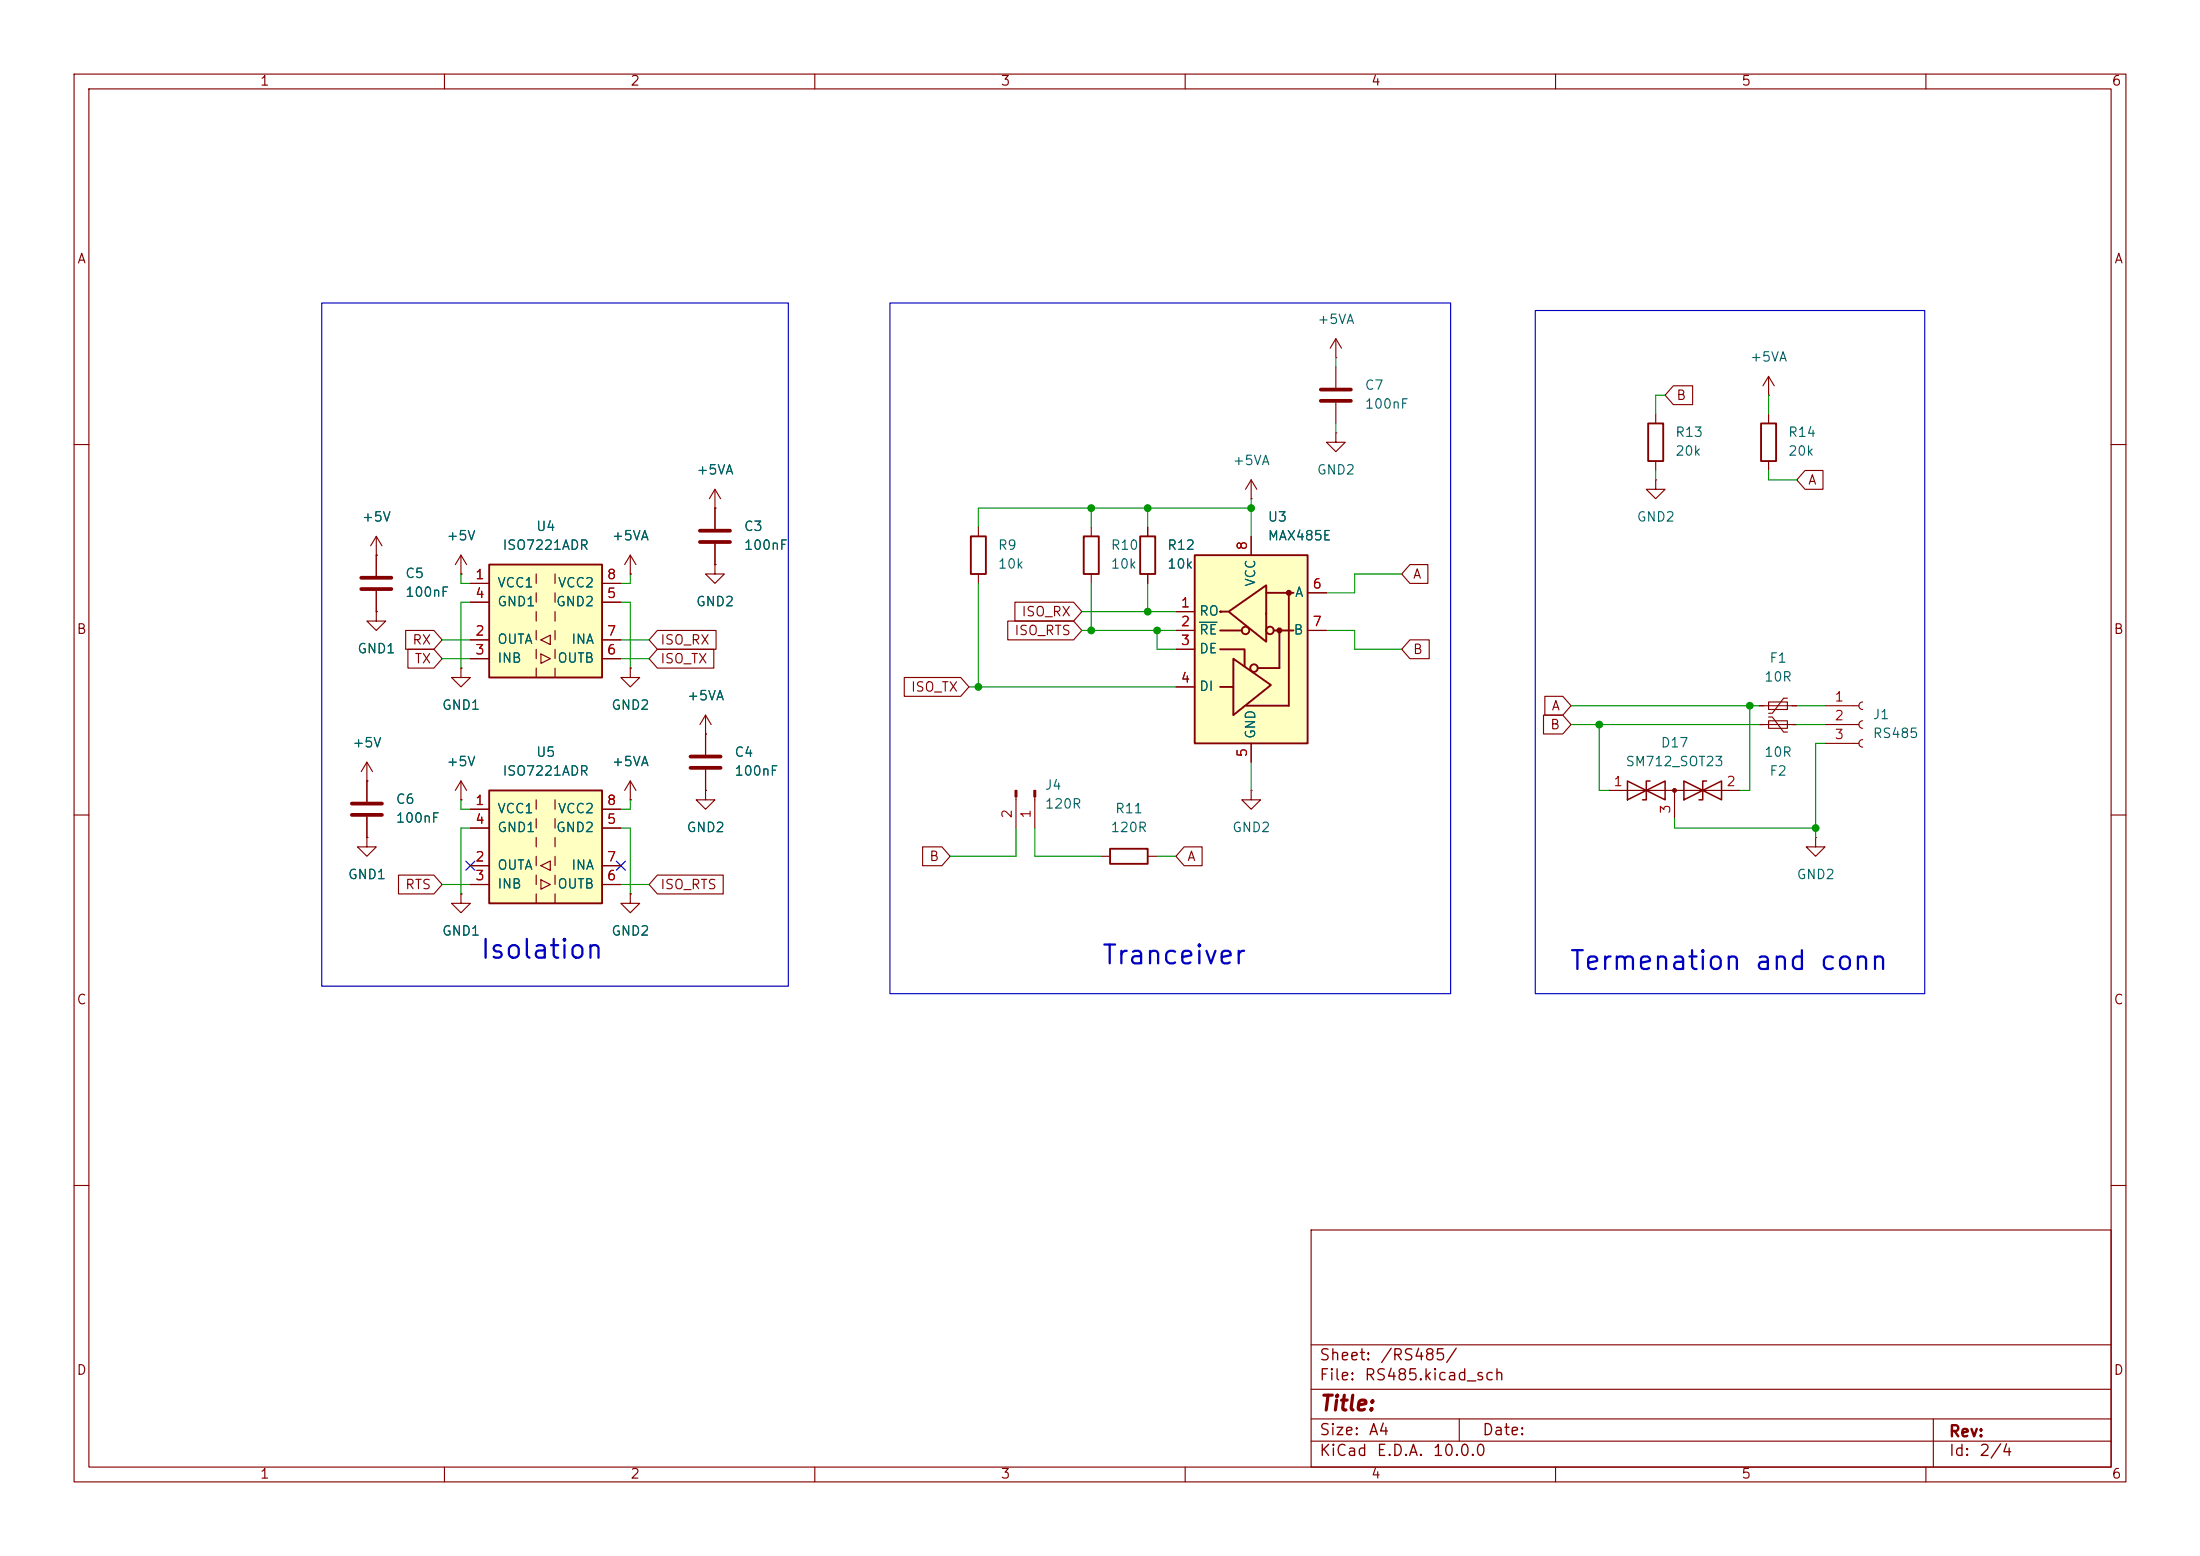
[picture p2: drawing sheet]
<svg xmlns="http://www.w3.org/2000/svg" width="297mm" height="210mm" viewBox="0 0 297 210" stroke-linecap="round" stroke-linejoin="round" font-family="sans-serif">
<g fill="none" stroke="#840000" stroke-width=".15">
<path d="M10 10h277v190h-277zM12 12h273v186h-273zM60 10v2M110 10v2M160 10v2M210 10v2M260 10v2M10 60h2M223.5 64.8v1.2h1.3l-1.3 1.3-1.3-1.3h1.3M223.5 64.8h.1M285 60h2M10 110h2"/>
<path d="M285 110h2M62.2 120.7v1.2h1.3l-1.3 1.3-1.2-1.3h1.2M62.2 120.7h.1M10 160h2M177 166h108v32h-108zM285 160h2M60 198v2M110 198v2M160 198v2M177 194.5h108M177 191.5h108M177 187.5h108"/>
<path d="M177 181.5h108M197 191.5v3M210 198v2M260 198v2M261 191.5v6.5"/>
</g>
<path d="M66 106.7h15.3v15.2h-15.3z" fill="#ffffc2"/>
<path d="M222.5 57.2h2v5h-2zM237.7 57.2h2.1v5h-2.1zM66 106.7h15.3v15.2h-15.3z" fill="none" stroke="#840000" stroke-width=".25"/>
<g fill="none" stroke="#840000" stroke-width=".15">
<path d="M180.3 58.4v1.3h1.3l-1.3 1.3-1.2-1.3h1.2M180.3 58.4h.1M180.3 48.3h.1M180.3 45.7v2.6M180.3 49.5v2.8M180.3 54.4v2.8M180.3 45.7l-.7 1.3M180.3 45.7l.8 1.3M223.5 55.9v1.3M238.8 53.3h.1M238.8 50.8l-.8 1.3M238.8 50.8l.7 1.3"/>
<path d="M238.8 50.8v2.5M238.8 55.9v1.3M50.8 74.9h.1M50.8 72.4l-.8 1.3M50.8 72.4l.8 1.3M50.8 72.4v5.3M50.8 79.8v2.8M85.1 77.5h.1M85.1 74.9l-.8 1.3M85.1 74.9l.8 1.3M85.1 74.9v2.6M96.5 76.2v1.3h1.3l-1.3 1.2-1.3-1.2h1.3"/>
<path d="M96.5 76.2h.1M96.5 68.6h.1M96.5 66l-.7 1.3M96.5 66l.8 1.3M96.5 66v5.4M96.5 73.4v2.8M168.9 67.3h.1M168.9 64.8l-.8 1.2M168.9 64.8l.8 1.2M168.9 64.8v2.5M223.5 62.2v1.3M238.8 62.2v1.3"/>
<path d="M50.8 82.6v1.2h1.3l-1.3 1.3-1.3-1.3h1.3M50.8 82.6h.1M62.2 90.2v1.2h1.3l-1.3 1.3-1.2-1.3h1.2M62.2 90.2h.1M95.2 99.1h.1M95.2 96.5l-.7 1.3M95.2 96.5l.8 1.3M95.2 96.5v5.4M237.5 95.3h5.1M237.5 97.8h5.1M238.8 94.7h2.5v1.1h-2.5zM238.8 97.3h2.5v1h-2.5z"/>
<path d="M238.8 96.8h.5l1.5 2h.5M241.3 94.2h-.5l-1.5 2.1h-.5M246.4 95.3h4.6M246.4 97.8h4.6M251.5 94.7a.51 .51 0 0 0-.5 .6 .51 .51 0 0 0 .5 .5M251.5 97.3a.51 .51 0 0 0-.5 .5 .51 .51 0 0 0 .5 .5M251.5 99.8a.51 .51 0 0 0-.5 .5 .51 .51 0 0 0 .5 .5M49.5 113v1.3h1.3l-1.3 1.3-1.2-1.3h1.2M49.5 113h.1M49.5 105.4h.1M49.5 102.9l-.7 1.2M49.5 102.9l.8 1.2"/>
<path d="M49.5 102.9v5.3M49.5 110.2v2.8M62.2 108h.1M62.2 105.4l-.7 1.3M62.2 105.4l.8 1.3M62.2 105.4v2.6M63.5 109.2h2.5M63.5 116.8h2.5M63.5 119.4h2.5M63.5 111.8h2.5M72.4 108v1.2M72.4 110.5v1.3"/>
<path d="M72.4 113v1.3M72.4 115.6v1.2M72.4 118.1v1.3M73 116.8l1.3-.6v1.3zM73 118.7l1.3 .7-1.3 .6zM74.9 108v1.2M74.9 110.5v1.3M74.9 113v1.3M74.9 115.6v1.2M74.9 118.1v1.3M81.3 109.2h2.5M81.3 116.8h2.5"/>
<path d="M81.3 119.4h2.5M81.3 111.8h2.5M95.2 106.7v1.3h1.3l-1.3 1.2-1.2-1.2h1.2M95.2 106.7h.1M95.2 103.9v2.8M217.2 106.7h17.7M226.1 106.7v3.8M245.1 113v1.3h1.3l-1.3 1.3-1.3-1.3h1.3M245.1 113h.1M246.4 100.3h4.6M72.4 120.7v1.2M74.9 120.7v1.2"/>
<path d="M85.1 120.7v1.2h1.3l-1.3 1.3-1.3-1.3h1.3M85.1 120.7h.1"/>
</g>
<path d="M178.3 52.6h4.1M178.3 54.1h4.1M48.8 78h4M48.8 79.5h4M94.5 71.6h4.1M94.5 73.2h4.1M47.5 108.5h4.1M47.5 110h4.1M93.2 102.1h4.1M93.2 103.6h4.1" fill="none" stroke="#840000" stroke-width=".51"/>
<path d="M219.7 105.4v2.6l5.1-2.6v2.6zM222.8 105.4h-.6v2.6h-.5M227.3 105.4l5.1 2.6v-2.6l-5.1 2.6zM230.4 105.4h-.5v2.6h-.5" fill="none" stroke="#840000" stroke-width=".2"/>
<circle cx="226.1" cy="106.7" r=".25" fill="#840000" stroke="#840000" stroke-width=".15"/>
<path d="M161.3 74.9h15.2v25.4h-15.2z" fill="#ffffc2"/>
<g fill="none" stroke="#840000" stroke-width=".25">
<path d="M131.1 72.4h2v5.1h-2zM146.3 72.4h2v5.1h-2zM153.9 72.4h2.1v5.1h-2.1zM161.3 74.9h15.2v25.4h-15.2zM164.7 87.6h3.3v2.3M164.7 85.1h2.9M164.7 92.7h1.7M164.8 82.6h-.1h1M165.9 82.6l5-3.6v7.6zM166.5 88.9l5.1 3.6-5.1 4zM170.9 80h3.7M172 85.1h2.6"/>
<path d="M172.7 85.1v5.1h-2.9M174 80v15.3h-5.7M149.9 114.6h5v2h-5z"/>
<circle cx="168.1" cy="85.1" r=".51"/>
<circle cx="169.3" cy="90.2" r=".51"/>
<circle cx="171.5" cy="85.1" r=".51"/>
</g>
<g fill="#840000" stroke="#840000" stroke-width=".25">
<circle cx="172.7" cy="85.1" r=".28"/>
<circle cx="174" cy="80" r=".28"/>
</g>
<g fill="none" stroke="#840000" stroke-width=".15">
<path d="M62.2 77.5h.1M62.2 74.9l-.7 1.3M62.2 74.9l.8 1.3M62.2 74.9v2.6M132.1 71.1v1.3M132.1 77.5v1.2M147.3 71.1v1.3M147.3 77.5v1.2M154.9 71.1v1.3M154.9 77.5v1.2M168.9 72.4v2.5M85.1 90.2v1.2h1.3l-1.3 1.3-1.3-1.3h1.3"/>
<path d="M85.1 90.2h.1M158.7 82.6h2.6M158.7 85.1h2.6M158.7 87.6h2.6M158.7 92.7h2.6M176.5 85.1h2.6M176.5 80h2.6M85.1 108h.1M85.1 105.4l-.8 1.3M85.1 105.4l.8 1.3M85.1 105.4v2.6M137.2 107.5v4.3"/>
<path d="M139.7 107.5v4.3M148.6 115.6h1.3M154.9 115.6h1.3M168.9 106.7v1.3h1.3l-1.3 1.2-1.3-1.2h1.3M168.9 106.7h.1M168.9 100.3v2.6"/>
</g>
<path d="M161.9 84h2.4" fill="none" stroke="#006464" stroke-width=".15"/>
<g fill="#840000" stroke="#840000" stroke-width=".15">
<path d="M139.6 106.7h.2v.8h-.2z"/>
<path d="M137 106.7h.3v.8h-.3z"/>
</g>
<path d="M66 76.2h15.3v15.2h-15.3z" fill="#ffffc2"/>
<path d="M66 76.2h15.3v15.2h-15.3z" fill="none" stroke="#840000" stroke-width=".25"/>
<g fill="none" stroke="#840000" stroke-width=".15">
<path d="M225.9 52.1h2.6v2.5h-2.6l-1.1-1.3zM50.8 74.9h.1M50.8 74.9v2.8M50.8 79.8v2.8M62.2 77.5h.1M63.5 78.7h2.5M72.4 77.5v1.2M74.9 77.5v1.2M81.3 78.7h2.5M85.1 77.5h.1M96.5 68.6h.1M96.5 76.2h.1"/>
<path d="M96.5 68.6v2.8M96.5 73.4v2.8M154.9 71.1v1.3M154.9 77.5v1.2M168.9 72.4v2.5M190.3 76.2h2.5v2.5h-2.5l-1.1-1.2zM243.7 63.5h2.4v2.5h-2.4l-1.1-1.2zM50.8 82.6h.1M54.8 85.1h3.8l1.1 1.3-1.1 1.2h-3.8zM55.1 87.6h3.5l1.1 1.3-1.1 1.3h-3.5zM62.2 90.2h.1M63.5 86.4h2.5"/>
<path d="M63.5 88.9h2.5M63.5 81.3h2.5M72.4 80v1.3M72.4 82.6v1.2M72.4 85.1v1.3M72.4 87.6v1.3M72.4 90.2v1.2M73 86.4l1.3-.7v1.3zM73 88.3l1.3 .6-1.3 .6zM74.9 80v1.3M74.9 82.6v1.2M74.9 85.1v1.3"/>
<path d="M74.9 87.6v1.3M74.9 90.2v1.2M81.3 86.4h2.5M81.3 88.9h2.5M81.3 81.3h2.5M85.1 90.2h.1M88.7 87.6h7.7v2.6h-7.7l-1.1-1.3zM88.7 85.1h8v2.5h-8l-1.1-1.2zM95.2 99.1h.1M95.2 99.1v2.8M122.1 91.4h7.6l1.1 1.3-1.1 1.3h-7.6zM136 83.8h8.9l1.1 1.3-1.1 1.3h-8.9z"/>
<path d="M137 81.3h7.9l1.1 1.3-1.1 1.2h-7.9zM158.7 82.6h2.6M158.7 85.1h2.6M158.7 87.6h2.6M158.7 92.7h2.6M176.5 85.1h2.6M176.5 80h2.6M190.3 86.4h2.6v2.5h-2.6l-1.1-1.3zM208.4 96.5h2.6l1.1 1.3-1.1 1.3h-2.6zM208.6 94h2.4l1.1 1.3-1.1 1.2h-2.4zM49.5 113h.1M49.5 105.4h.1"/>
<path d="M49.5 105.4v2.8M49.5 110.2v2.8M53.8 118.1h4.8l1.1 1.3-1.1 1.3h-4.8zM62.2 108h.1M63.5 109.2h2.5M63.5 116.8h2.5M63.5 119.4h2.5M63.5 111.8h2.5M81.3 109.2h2.5M81.3 116.8h2.5M81.3 119.4h2.5M81.3 111.8h2.5"/>
<path d="M85.1 108h.1M88.7 118.1h8.9v2.6h-8.9l-1.1-1.3zM95.2 106.7h.1M95.2 103.9v2.8M124.6 114.3h2.6l1.1 1.3-1.1 1.2h-2.6zM159.9 114.3h2.4v2.5h-2.4l-1.2-1.2zM168.9 100.3v2.6M62.2 120.7h.1M85.1 120.7h.1"/>
</g>
<g fill="none" stroke="#009600" stroke-width=".15">
<path d="M180.3 48.3v1.2M180.3 57.2v1.2M224.8 53.3h-1.3v2.6M238.8 53.3v2.6M62.2 77.5v1.2h1.3M85.1 77.5v1.2h-1.3M132.1 78.7v14M147.3 68.6v2.5M147.3 78.7v6.4M154.9 68.6v2.5M154.9 78.7v3.9M168.9 67.3v5.1"/>
<path d="M168.9 68.6h-36.8v2.5M189.2 77.5h-6.3v2.5h-3.8M223.5 63.5v1.3M238.8 63.5v1.3h3.8M59.7 86.4h3.8M59.7 88.9h3.8M63.5 81.3h-1.3v8.9M83.8 81.3h1.3v8.9M83.8 86.4h3.8M83.8 88.9h3.8M130.8 92.7h27.9M146 85.1h12.7"/>
<path d="M146 82.6h12.7M156.2 85.1v2.5h2.5M179.1 85.1h3.8v2.5h6.3M212.1 97.8h25.4M212.1 95.3h25.4M215.9 97.8v8.9h1.3M236.2 95.3v11.4h-1.3M242.6 97.8h3.8M242.6 95.3h3.8M59.7 119.4h3.8M62.2 108v1.2h1.3M63.5 111.8h-1.3v8.9"/>
<path d="M83.8 111.8h1.3v8.9M83.8 119.4h3.8M85.1 108v1.2h-1.3M137.2 111.8v3.8h-8.9M139.7 111.8v3.8h8.9M156.2 115.6h2.5M168.9 102.9v3.8M226.1 110.5v1.3h19M246.4 100.3h-1.3v12.7"/>
</g>
<path d="M62.9 116.2l1.2 1.2M64.1 116.2l-1.2 1.2M83.2 116.2l1.2 1.2M84.4 116.2l-1.2 1.2" fill="none" stroke="#000084" stroke-width=".15"/>
<path d="M43.4 40.9h63v92.2h-63zM120.1 40.9h75.7v93.2h-75.7zM207.3 41.9h52.5v92.2h-52.5z" fill="none" stroke="#0000c2" stroke-width=".15"/>
<path d="M161.9 84h2.4" fill="none" stroke="#006464" stroke-width=".15"/>
<g fill="#009600" stroke="#009600" stroke-width=".14">
<circle cx="236.2" cy="95.3" r=".46"/>
<circle cx="245.1" cy="111.8" r=".46"/>
<circle cx="147.3" cy="85.1" r=".46"/>
<circle cx="154.9" cy="82.6" r=".46"/>
<circle cx="156.2" cy="85.1" r=".46"/>
<circle cx="154.9" cy="68.6" r=".46"/>
<circle cx="168.9" cy="68.6" r=".46"/>
<circle cx="215.9" cy="97.8" r=".46"/>
<circle cx="132.1" cy="92.7" r=".46"/>
<circle cx="147.3" cy="68.6" r=".46"/>
</g>
<g font-size="2.5" fill="#0000c2">
<text x="64.7" y="130">Isolation</text>
<text x="148.6" y="130.8">Tranceiver</text>
<text x="211.7" y="131.6">Termenation</text>
<text x="236.7" y="131.6">and</text>
<text x="245.5" y="131.6">conn</text>
</g>
<text font-size="2" fill="#840000" x="178" y="190.9">Title:</text>
<g font-size="1.5" fill="#840000">
<text x="178" y="184">Sheet:</text>
<text x="186.2" y="184">/RS485/</text>
<text x="178" y="186.7">File:</text>
<text x="184.1" y="186.7">RS485.kicad_sch</text>
<text x="178" y="196.9">KiCad</text>
<text x="178" y="194.1">Size:</text>
<text x="184.7" y="194.1">A4</text>
<text x="185.7" y="196.9">E.D.A.</text>
<text x="193.3" y="196.9">10.0.0</text>
<text x="200" y="194.1">Date:</text>
<text x="263" y="194.3">Rev:</text>
<text x="263" y="196.9">Id:</text>
<text x="267.1" y="196.9">2/4</text>
</g>
<g font-size="1.3" fill="#840000">
<text x="35" y="11.9">1</text>
<text x="85" y="11.9">2</text>
<text x="135" y="11.9">3</text>
<text x="185" y="11.9">4</text>
<text x="235" y="11.9">5</text>
<text x="285" y="11.9">6</text>
<text x="10.3" y="35.9">A</text>
<text x="285.3" y="35.9">A</text>
<text x="226.2" y="54.3">B</text>
<text x="244" y="65.7">A</text>
<text x="137.8" y="83.5">ISO_RX</text>
<text x="190.7" y="78.4">A</text>
<text x="10.3" y="85.9">B</text>
<text x="55.6" y="87.3">RX</text>
<text x="55.9" y="89.9">TX</text>
<text x="89.1" y="89.9">ISO_TX</text>
<text x="89.1" y="87.3">ISO_RX</text>
<text x="136.9" y="86">ISO_RTS</text>
<text x="190.7" y="88.6">B</text>
<text x="285.3" y="85.9">B</text>
<text x="122.9" y="93.7">ISO_TX</text>
<text x="209.2" y="98.7">B</text>
<text x="209.4" y="96.2">A</text>
<text x="125.4" y="116.5">B</text>
<text x="160.2" y="116.5">A</text>
<text x="54.6" y="120.3">RTS</text>
<text x="89.1" y="120.3">ISO_RTS</text>
<text x="10.3" y="135.9">C</text>
<text x="285.3" y="135.9">C</text>
<text x="10.3" y="185.9">D</text>
<text x="285.3" y="185.9">D</text>
<text x="35" y="199.9">1</text>
<text x="85" y="199.9">2</text>
<text x="135" y="199.9">3</text>
<text x="185" y="199.9">4</text>
<text x="235" y="199.9">5</text>
<text x="285" y="199.9">6</text>
</g>
<g font-size="1.3" fill="#006464">
<text x="177.8" y="44">+5VA</text>
<text x="184.2" y="52.9">C7</text>
<text x="236.2" y="49.1">+5VA</text>
<text x="184.2" y="55.5">100nF</text>
<text x="226.1" y="59.3">R13</text>
<text x="241.3" y="59.3">R14</text>
<text x="93.9" y="64.4">+5VA</text>
<text x="166.3" y="63.1">+5VA</text>
<text x="177.7" y="64.4">GND2</text>
<text x="226.1" y="61.8">20k</text>
<text x="241.3" y="61.8">20k</text>
<text x="48.8" y="70.7">+5V</text>
<text x="72.3" y="72">U4</text>
<text x="100.3" y="72">C3</text>
<text x="171.1" y="70.7">U3</text>
<text x="220.9" y="70.7">GND2</text>
<text x="60.2" y="73.3">+5V</text>
<text x="67.8" y="74.5">ISO7221ADR</text>
<text x="82.5" y="73.3">+5VA</text>
<text x="100.3" y="74.5">100nF</text>
<text x="134.6" y="74.5">R9</text>
<text x="134.6" y="77.1">10k</text>
<text x="149.9" y="77.1">10k</text>
<text x="149.9" y="74.5">R10</text>
<text x="157.5" y="77.1">10k</text>
<text x="157.5" y="74.5">R12</text>
<text x="171.1" y="73.3">MAX485E</text>
<text x="54.6" y="78.3">C5</text>
<text x="54.6" y="80.9">100nF</text>
<text x="67.1" y="79.6">VCC1</text>
<text x="67.1" y="82.1">GND1</text>
<text x="75" y="82.1">GND2</text>
<text x="75.2" y="79.6">VCC2</text>
<text x="93.9" y="82.1">GND2</text>
<text x="161.8" y="83.4">RO</text>
<text x="169.8" y="79.3" transform="rotate(-90 169.8 79.3)">VCC</text>
<text x="174.7" y="80.9">A</text>
<text x="48.2" y="88.5">GND1</text>
<text x="67.1" y="87.2">OUTA</text>
<text x="67.1" y="89.8">INB</text>
<text x="75.2" y="89.8">OUTB</text>
<text x="77" y="87.2">INA</text>
<text x="161.8" y="86">RE</text>
<text x="161.8" y="88.5">DE</text>
<text x="174.5" y="86">B</text>
<text x="238.8" y="89.8">F1</text>
<text x="92.7" y="94.8">+5VA</text>
<text x="161.8" y="93.6">DI</text>
<text x="238.1" y="92.3">10R</text>
<text x="47.5" y="101.2">+5V</text>
<text x="59.6" y="96.1">GND1</text>
<text x="82.4" y="96.1">GND2</text>
<text x="169.8" y="99.8" transform="rotate(-90 169.8 99.8)">GND</text>
<text x="224.1" y="101.2">D17</text>
<text x="252.7" y="97.4">J1</text>
<text x="252.7" y="99.9">RS485</text>
<text x="60.2" y="103.7">+5V</text>
<text x="67.8" y="105">ISO7221ADR</text>
<text x="72.3" y="102.5">U5</text>
<text x="82.5" y="103.7">+5VA</text>
<text x="99.1" y="102.5">C4</text>
<text x="99.1" y="105">100nF</text>
<text x="141" y="106.9">J4</text>
<text x="219.4" y="103.7">SM712_SOT23</text>
<text x="238.1" y="102.5">10R</text>
<text x="238.8" y="105">F2</text>
<text x="53.3" y="108.8">C6</text>
<text x="53.3" y="111.4">100nF</text>
<text x="67.1" y="110.1">VCC1</text>
<text x="67.1" y="112.6">GND1</text>
<text x="75" y="112.6">GND2</text>
<text x="75.2" y="110.1">VCC2</text>
<text x="92.6" y="112.6">GND2</text>
<text x="141" y="109.4">120R</text>
<text x="149.8" y="112.6">120R</text>
<text x="150.5" y="110.1">R11</text>
<text x="166.3" y="112.6">GND2</text>
<text x="46.9" y="119">GND1</text>
<text x="67.1" y="117.7">OUTA</text>
<text x="77" y="117.7">INA</text>
<text x="242.5" y="119">GND2</text>
<text x="67.1" y="120.2">INB</text>
<text x="75.2" y="120.2">OUTB</text>
<text x="59.6" y="126.6">GND1</text>
<text x="82.4" y="126.6">GND2</text>
</g>
<g font-size="1.3" fill="#a90000">
<text x="168.7" y="74.4" transform="rotate(-90 168.7 74.4)">8</text>
<text x="64.1" y="78.5">1</text>
<text x="64.1" y="81">4</text>
<text x="81.8" y="81">5</text>
<text x="81.8" y="78.5">8</text>
<text x="159.3" y="82.3">1</text>
<text x="177.1" y="79.8">6</text>
<text x="64.1" y="86.1">2</text>
<text x="64.1" y="88.6">3</text>
<text x="81.8" y="88.6">6</text>
<text x="81.8" y="86.1">7</text>
<text x="159.3" y="84.8">2</text>
<text x="159.3" y="87.4">3</text>
<text x="177.1" y="84.8">7</text>
<text x="159.3" y="92.5">4</text>
<text x="247.6" y="95">1</text>
<text x="247.6" y="97.5">2</text>
<text x="247.6" y="100.1">3</text>
<text x="168.7" y="102.3" transform="rotate(-90 168.7 102.3)">5</text>
<text x="217.7" y="106.4">1</text>
<text x="233" y="106.4">2</text>
<text x="64.1" y="109">1</text>
<text x="64.1" y="111.5">4</text>
<text x="81.8" y="111.5">5</text>
<text x="81.8" y="109">8</text>
<text x="136.9" y="110.6" transform="rotate(-90 136.9 110.6)">2</text>
<text x="139.4" y="110.6" transform="rotate(-90 139.4 110.6)">1</text>
<text x="225.8" y="109.9" transform="rotate(-90 225.8 109.9)">3</text>
<text x="64.1" y="116.6">2</text>
<text x="64.1" y="119.1">3</text>
<text x="81.8" y="119.1">6</text>
<text x="81.8" y="116.6">7</text>
</g>
</svg>
